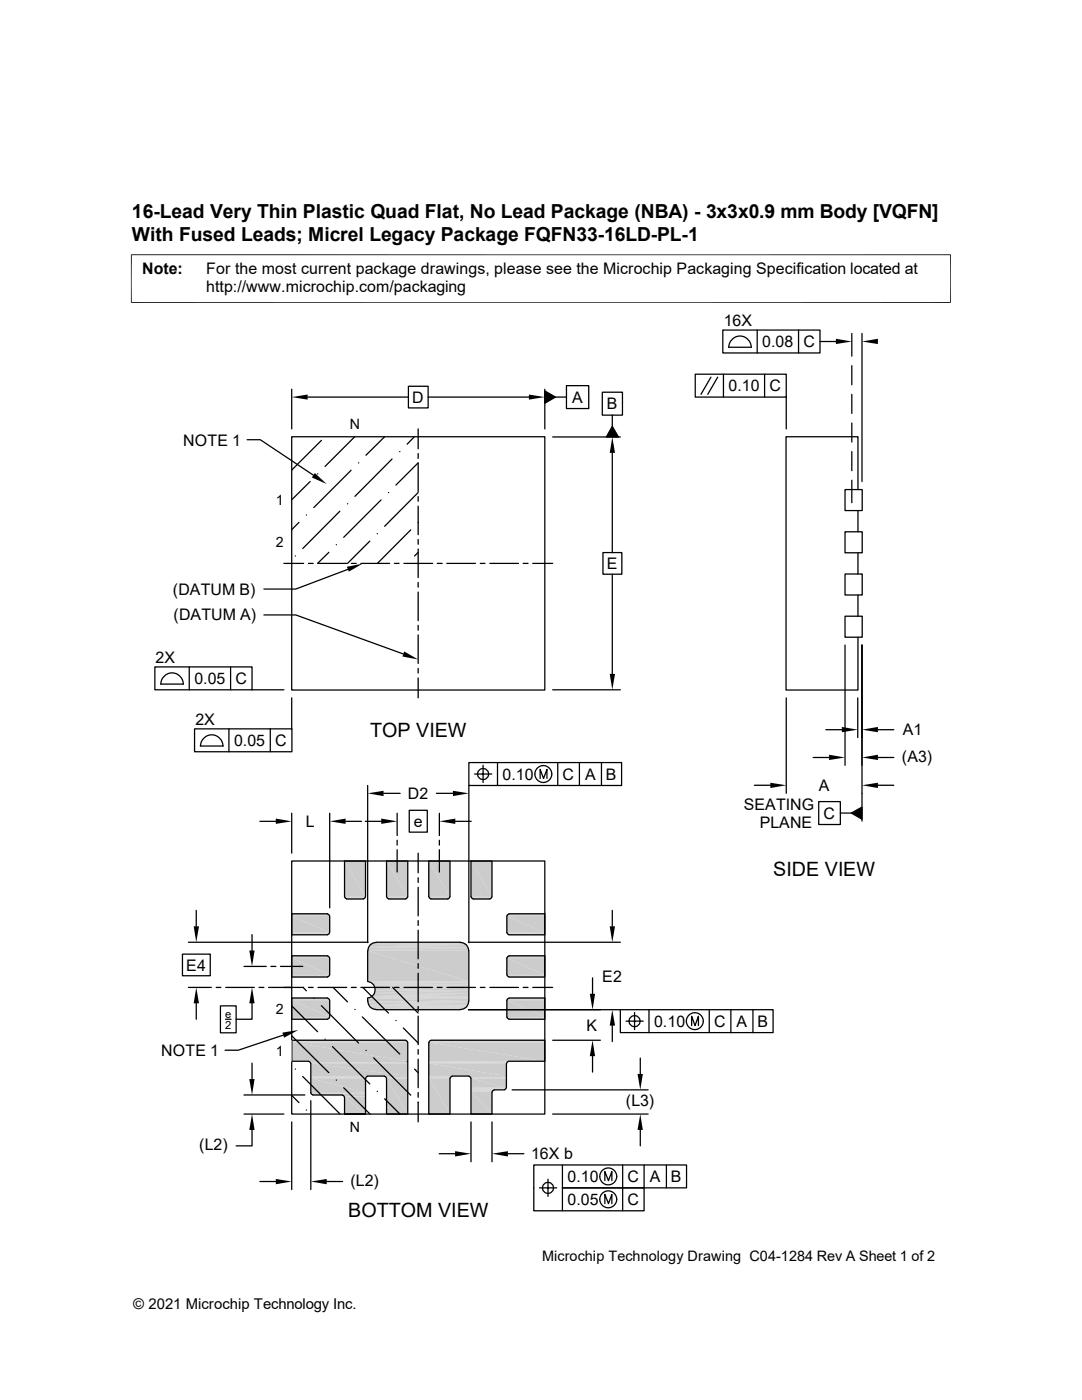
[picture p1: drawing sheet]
<svg xmlns="http://www.w3.org/2000/svg" width="216mm" height="279mm" viewBox="0 0 216 279" stroke-linecap="round" stroke-linejoin="round" font-family="sans-serif">
<g fill="none" stroke="#000" stroke-width=".25">
<path d="M58.2 87.2h50.5v50.5h-50.5zM61.9 96.1l-3.7 3.6M63.4 94.6h.1M64.1 87.9l-5.9 5.9M70.1 93.9l-7.5 7.4M70.8 87.2l-5.9 5.9M71.5 92.4h.1M76 99.8l-7.4 7.4M76.8 87.2l-3.8 3.6M77.5 98.3h.1M78.2 91.6l-7.4 7.5M79.8 90.1h.1"/>
<path d="M82.7 87.2l-1.5 1.4M83.4 92.4l-4.4 4.4M83.4 98.3l-6.6 6.7M168.6 97.7h3.4v4.2h-3.4zM171.2 97.7v-10.5h-14.4v50.5h14.4v-10.5M58.9 111h.1M59.6 104.3l-1.4 1.4M61.1 102.8h.1M65.6 110.2l-2.2 2.2M67.1 108.7h.1M67.8 102l-7.4 7.5M69.3 100.5h.1"/>
<path d="M73.8 108l-4.5 4.4M75.3 106.5h.1M82 105.7l-6.7 6.7M83.4 104.3h.1M83.4 110.2l-.7 .8M168.6 114.6h3.4v4.1h-3.4zM168.6 106.1h3.4v4.2h-3.4zM171.2 101.9v4.2M171.2 110.3v4.3M171.2 118.7v4.3M168.6 123h3.4v4.2h-3.4z"/>
</g>
<g fill="#ccc">
<path d="M94 171.8l4.2 7.2h-4.2z"/>
<path d="M94 171.8h4.2v7.2z"/>
<path d="M85.6 171.8l4.2 7.2h-4.2z"/>
<path d="M85.6 171.8h4.2v7.2z"/>
<path d="M77.1 171.8l4.3 7.2h-4.3z"/>
<path d="M77.1 171.8h4.3v7.2z"/>
<path d="M68.7 171.8l4.2 7.2h-4.2z"/>
<path d="M68.7 171.8h4.2v7.2z"/>
</g>
<g fill="none" stroke="#ccc" stroke-width=".2">
<path d="M68.7 179h4.2M68.7 179.1h4.2M68.7 179.2h4.2M68.8 179.2h4.1M68.8 179.3h4.1M68.9 179.3h3.9M69 179.4h3.7M77.1 179h4.3M77.2 179.1h4.2M77.2 179.2h4.1M77.3 179.3h3.9M77.3 179.4h3.9"/>
<path d="M85.6 179h4.2M85.6 179.1h4.1M85.6 179.2h4.1M85.7 179.3h3.9M85.8 179.4h3.8M89.7 179.3h-4M89.7 179.2h-4.1M94 179h4.2M94 179.1h4.2M94 179.2h4.2M94 179.2h4.1M94.1 179.3h4"/>
<path d="M94.1 179.3h3.9M94.2 179.4h3.8M58.2 182.4h7.4M58.2 182.5h7.5M58.2 182.6h7.5M58.2 182.7h7.6M58.2 182.8h7.6M101.1 182.7h7.6M101.1 182.8h7.6M101.2 182.5h7.5M101.2 182.6h7.5M101.3 182.4h7.4"/>
</g>
<g fill="#ccc">
<path d="M101.1 182.8l7.6 3.3h-7.6z"/>
<path d="M101.1 182.8h7.6v3.3z"/>
<path d="M58.2 182.8l7.6 3.3h-7.6z"/>
<path d="M58.2 182.8h7.6v3.3z"/>
</g>
<g fill="none" stroke="#ccc" stroke-width=".2">
<path d="M58.2 186.2h7.6M58.2 186.3h7.6M58.2 186.4h7.5M58.2 186.5h7.5M58.2 186.6h7.2M58.2 190.8h7.2M58.2 190.8h7.4M58.2 190.9h7.4M58.2 190.9h7.5M58.2 191h7.5M58.2 191.1h7.6M58.2 191.2h7.6"/>
<path d="M65.6 186.5h-7.4M74.1 188.3h18.7M74.4 188.1h18.1M74.7 188.1h17.5M101.1 186.2h7.6M101.1 191.1h7.6M101.1 191.2h7.6M101.2 186.3h7.5M101.2 186.4h7.5M101.2 190.9h7.5M101.2 191h7.5M101.3 186.5h7.4"/>
<path d="M101.3 190.9h7.4M101.3 190.8h7.4M101.5 186.6h7.2M101.5 190.8h7.2"/>
</g>
<path d="M73.9 188.4h19.1" fill="none" stroke="#ccc" stroke-width=".21"/>
<path d="M73.5 188.9h19.9M73.7 188.7h19.6" fill="none" stroke="#ccc" stroke-width=".25"/>
<path d="M73.4 189.6h20.2M73.4 189.2h20.1" fill="none" stroke="#ccc" stroke-width=".34"/>
<g fill="#ccc">
<path d="M101.1 191.2l7.6 3.4h-7.6z"/>
<path d="M101.1 191.2h7.6v3.4z"/>
<path d="M58.2 191.2l7.6 3.4h-7.6z"/>
<path d="M58.2 191.2h7.6v3.4z"/>
</g>
<path d="M58.2 194.6h7.6M58.2 194.7h7.6M58.2 194.8h7.5M58.2 194.9h7.5M58.2 195h7.2M65.6 194.9l-7.4 .1M101.1 194.6h7.6M101.1 194.7h7.6M101.2 194.7h7.5M101.2 194.8h7.5M101.3 194.9h7.4M101.5 195h7.2" fill="none" stroke="#ccc" stroke-width=".2"/>
<g fill="#ccc">
<path d="M73.4 189.7l20.2 6.1h-20.2z"/>
<path d="M73.4 189.7h20.2v6.1z"/>
</g>
<g fill="none" stroke="#ccc" stroke-width=".2">
<path d="M58.2 199.2h7.3M58.2 199.2h7.4M58.2 199.3h7.4M58.2 199.3h7.5M58.2 199.4h7.5M58.2 199.5h7.6M58.2 199.6h7.6M73.4 195.9h20.2M73.4 199.2h20.2M73.7 196h19.9M73.7 199.1h19.9M74 196.1h19.6"/>
<path d="M74 198.9h19.6M101.1 199.5h7.6M101.1 199.6h7.6M101.2 199.4h7.5M101.2 199.3h7.5M101.3 199.3h7.4M101.3 199.2h7.4M101.4 199.2h7.3"/>
</g>
<path d="M74.3 196.3h19.3M74.3 198.7h19.3M74.5 196.6h19.1M74.5 198.5h19.1" fill="none" stroke="#ccc" stroke-width=".25"/>
<path d="M74.7 196.9h18.9M74.8 197.8h18.8" fill="none" stroke="#ccc" stroke-width=".3"/>
<path d="M74.7 198.2h18.9M74.8 197.2h18.8M74.8 197.5h18.8" fill="none" stroke="#ccc" stroke-width=".34"/>
<g fill="#ccc">
<path d="M73.4 199.2l20.2 .6h-20.2z"/>
<path d="M73.4 199.2h20.2v.6z"/>
</g>
<path d="M73.4 200h20.2M73.4 200.3h20.1" fill="none" stroke="#ccc" stroke-width=".3"/>
<path d="M73.4 200.5h20.1M73.6 200.8h19.7" fill="none" stroke="#ccc" stroke-width=".25"/>
<path d="M73.7 201h19.5" fill="none" stroke="#ccc" stroke-width=".21"/>
<path d="M74 201.2h19M74.2 201.4h18.5M74.5 201.4h18M74.8 201.5h17.4" fill="none" stroke="#ccc" stroke-width=".2"/>
<g fill="#ccc">
<path d="M101.1 199.6l7.6 3.4h-7.6z"/>
<path d="M101.1 199.6h7.6v3.4z"/>
<path d="M58.2 199.6l7.6 3.4h-7.6z"/>
<path d="M58.2 199.6h7.6v3.4z"/>
</g>
<g fill="none" stroke="#ccc" stroke-width=".2">
<path d="M58.2 203h7.6M58.2 203.1h7.6M58.2 203.2h7.5M58.2 203.3h7.5M58.2 207.6h22.9M58.2 207.6l23 .1M58.2 207.7h23M58.2 207.8h23.1M58.2 207.9h23.1M58.2 207.9h23.2M58.2 208h23.2M65.5 203.4h-7.3"/>
<path d="M65.6 203.3h-7.4M85.6 207.9h23.1M85.6 208h23.1M85.6 207.8h23.1M85.7 207.7h23M85.9 207.6h22.8M101.1 203h7.6M101.1 203.1h7.6M101.2 203.2h7.5M101.2 203.3h7.5M101.3 203.3h7.4M101.4 203.4h7.3"/>
</g>
<g fill="#ccc">
<path d="M85.6 208l23.1 3.8h-23.1z"/>
<path d="M85.6 208h23.1v3.8z"/>
<path d="M58.2 208l23.2 3.8h-23.2z"/>
<path d="M58.2 208h23.2v3.8z"/>
</g>
<path d="M61.6 211.8h19.8M61.8 211.9h19.6M61.9 212h19.5M62 212.1h19.4M62 212.2h19.4M85.6 211.8h15.9M85.6 211.9h15.7M85.6 211.9h15.6M85.6 212h15.5M85.6 212.1h15.5M85.6 212.2h15.4M101.4 211.8l-15.8 .1" fill="none" stroke="#ccc" stroke-width=".2"/>
<g fill="#ccc">
<path d="M85.6 212.2l15.4 2.6h-15.4z"/>
<path d="M85.6 212.2h15.4v2.6z"/>
<path d="M62 212.2l19.4 2.6h-19.4z"/>
<path d="M62 212.2h19.4v2.6z"/>
</g>
<g fill="none" stroke="#ccc" stroke-width=".2">
<path d="M62 214.8h11.4M62 214.9h11.1M62 214.9h11M62 215h11M62 215.1h11M62 215.1h10.9M73.3 214.8h-11.3M76.7 214.8h4.7M76.8 214.8h4.6M77 214.9h4.4M77.1 215h4.3M77.1 215.1h4.3"/>
<path d="M85.6 214.8h4.6M85.6 214.9h4.3M85.6 215h4.2M85.6 215.1h4.2M90.1 214.8h-4.5M93.6 214.8h7.4M93.8 214.9h7.2M93.9 214.9h7.1M93.9 215h7.1M93.9 215.1h7.1M94 215.1h7"/>
</g>
<g fill="#ccc">
<path d="M94 215.2l7 1.9h-7z"/>
<path d="M94 215.2h7v1.9z"/>
</g>
<g fill="none" stroke="#ccc" stroke-width=".2">
<path d="M94 217.1h7M94 217.2h7M94 217.3h7M94 217.4h7M94 217.6h4.4M94 217.6h4.3M94 217.7h4.3M94 217.8h4.3M94 217.8h4.2M94 217.9h4.2M98.6 217.5l-4.6 .1M100.8 217.5h-6.8"/>
<path d="M100.9 217.4l-6.9 .1"/>
</g>
<g fill="#ccc">
<path d="M62 215.2l10.9 2.9h-10.9z"/>
<path d="M62 215.2h10.9v2.9z"/>
</g>
<path d="M62 218.1h10.9M62 218.2h10.9M62 218.3h10.9M62.1 218.3h10.8M62.1 218.4h10.8M62.1 218.5h10.8M62.2 218.5h10.7M62.4 218.5h10.5M68.5 218.6h4.4M68.6 218.7h4.3M68.7 218.8h4.2M68.7 218.9h4.2" fill="none" stroke="#ccc" stroke-width=".2"/>
<g fill="#ccc">
<path d="M94 217.9l4.2 4.4h-4.2z"/>
<path d="M94 217.9h4.2v4.4z"/>
<path d="M85.6 215.2l4.2 7.1h-4.2z"/>
<path d="M85.6 215.2h4.2v7.1z"/>
<path d="M77.1 215.2l4.3 7.1h-4.3z"/>
<path d="M77.1 215.2h4.3v7.1z"/>
<path d="M68.7 218.9l4.2 3.4h-4.2z"/>
<path d="M68.7 218.9h4.2v3.4z"/>
</g>
<g fill="none" stroke="#000" stroke-width=".25">
<path d="M58.2 77.7v7.9M61.4 79.2h20.1M81.5 77.1h3.9v4.3h-3.9zM85.4 79.2h20.1M108.7 78l2.1 1.2-2.1 1.3zM108.7 77.7v7.9M110.8 79.2h2.2M113 77h4.5v4.5h-4.5zM120.2 78.3h4v4.5h-4zM138.7 74.7h18.2v4.5h-18.2zM141.9 75.3l-2 3.4M143.2 75.3l-2 3.4"/>
<path d="M144.2 65.9h19.4v4.5h-19.4zM144.4 74.7v4.5M145.4 69.3h4.5M145.4 69.3a2.24 2.24 0 0 1 2.3-2.2 2.24 2.24 0 0 1 2.2 2.2M151.1 65.9v4.5M152.6 74.7v4.5M156.9 79.2v6.4M159.3 65.9v4.5M163.6 68.2h3.2M170 66.5v4.6M170 73v3.8M170 78.7v3.8"/>
<path d="M172 66.5v29.6M49.3 87.8h2.6l10.6 7M83.4 85.6v4M83.4 90.5v1M83.4 92.4v5.7M83.4 99.1v.9M110.3 87.2h13.5M122.2 85.1l1.2 2.1h-2.4zM122.2 82.8v2.3M122.2 90.4v19.9M170 84.4v3.8M170 90.1v3.8"/>
<path d="M170 95.8v4.5M56.6 112.4h4M61.6 112.4h.9M63.5 112.4h5.7M69.4 113.6l-10.4 4h-6.3M70.1 112.4h1M72 112.4h5.7M78.7 112.4h.9M80.6 112.4h5.7M83.4 101v5.7M83.4 107.7v.9M83.4 109.6v5.7"/>
<path d="M83.4 116.2v1M83.4 118.2v5.7M87.2 112.4h1M89.2 112.4h5.7M95.8 112.4h1M97.7 112.4h5.8M104.4 112.4h1M106.3 112.4h4M120.3 110.3h3.8v4.3h-3.8zM122.2 114.6v19.9M30.9 133.1h19.4v4.6h-19.4zM32 136.5h4.6"/>
<path d="M32.1 136.5a2.24 2.24 0 0 1 2.2-2.2 2.24 2.24 0 0 1 2.3 2.2M37.8 133.1v4.6M46 133.1v4.6M50.3 137.7h6.3M52.7 122.7h6.3l21.5 7.8M58.2 139.3v6.2M83.4 124.8v1M83.4 126.7v5.7M83.4 133.4v.9M83.4 135.3v4M110.3 137.7h13.5M156.9 139.3v19"/>
<path d="M168.6 128.7v24M171.2 139.3v7.9M172 128.7v35.2M38.8 145.5h19.5v4.5h-19.5zM40 148.9h4.5M40 148.9a2.24 2.24 0 0 1 2.2-2.3 2.24 2.24 0 0 1 2.3 2.3M45.7 145.5v4.5M53.9 145.5v4.5M73.4 156.8v31.3M76.5 158.3h3.3M87.1 158.3h3.3M93.6 152.2h30.4v4.6h-30.4z"/>
<path d="M93.6 156.8v31.3M94.7 154.5h3.4M96.4 152.7v3.5M99.3 152.2v4.6M107.8 155.4v-1.9l.7 1.9 .6-1.9v1.9M111.3 152.2v4.6M115.6 152.2v4.6M120 152.2v4.6M150.5 156.7h3.2M162.3 151.2h3.1M163.4 160h4.3v4.5h-4.3zM164.8 145.6h3.2"/>
<path d="M175.2 145.6h3.2M175.2 151.2h3.2M175.2 156.7h3.2M51.9 163.9h3.1M58.2 171.8h50.5v50.5h-50.5zM58.2 162.3v8M65.8 162.3v18.9M68.7 179v-7.2h4.2v7.2M68.8 179l.4 .4h3.3l.4-.4M69 163.9h3.1M72.9 163.9h3.2M77.1 179v-7.2h4.3v7.2"/>
<path d="M77.2 179l.4 .4h3.3l.4-.4M79.2 162.3v4.5M79.2 167.7v1M79.2 169.6v4.4M81.7 161.7h3.6v4.4h-3.6zM83.4 170.3v3.9M83.4 175.2v.9M83.4 177.1v5.7M85.6 179v-7.2h4.2v7.2M85.6 179l.4 .4h3.4l.3-.4M87.7 162.3v4.5M87.7 167.7v1"/>
<path d="M87.7 169.6v4.4M90.8 163.9h3.2M94 179v-7.2h4.2v7.2M94 179l.4 .4h3.3l.4-.4M167.7 162.3h2.2M169.9 162.3l2.1-1.2v2.4zM36.4 190.4h5.6v4.3h-5.6zM37.6 188h35.8M37.6 197.1h4.6M39.2 181.7v3.2M43.1 197.1h1M45 197.1h5.8"/>
<path d="M48.7 192.9h4.4M50.3 186.5v3.2M51.7 197.1h1M53.6 197.1h7M54.1 192.9h.9M56 192.9h4.4M60.5 197.1l.6 .6M61.6 197.1h.9M62.6 199.2h.1M63.5 197.1h5.7M65.4 182.4l.3 .4M65.4 182.4h-7.2v4.2h7.2"/>
<path d="M65.4 190.8l.3 .4M65.4 190.8h-7.2v4.2h7.2M65.4 199.2l.3 .4M65.4 199.2h-7.2v4.2h7.2M65.7 186.1l-.3 .4M65.7 194.6l-.3 .3M65.8 182.8v3.3M65.8 191.2v3.4M65.8 199.6v3.4M66.5 197.1l2.8 2.8M70.1 197.1h1M72 197.1h5.7"/>
<path d="M72.4 197.1l5.1 5.1M73.4 195.9a1.66 1.66 0 0 1 1.4 1.6 1.66 1.66 0 0 1-1.4 1.7M73.4 189.7v6.1M73.4 199.2v.6M73.4 189.7a1.66 1.66 0 0 1 1.7-1.7l16.8 .1a1.66 1.66 0 0 1 1.7 1.6l-.1 10.1a1.66 1.66 0 0 1-1.6 1.7h-16.8a1.59 1.59 0 0 1-1.7-1.7M78.4 197.1l5 5.1M78.7 197.1h.9M80.6 197.1h5.7M83.4 183.7v1M83.4 185.6v5.7M83.4 192.3v1M83.4 194.2v5.7"/>
<path d="M87.2 197.1h1M89.2 197.1h5.7M93.5 188h30.3M95.8 197.1h1M97.7 197.1h5.8M101.1 182.8v3.3M101.1 191.2v3.4M101.1 199.6v3.4M101.2 194.6l.4 .3M101.2 186.1l.4 .4M101.6 199.2l-.4 .4M101.6 199.2h7.1v4.2h-7.1"/>
<path d="M101.6 190.8l-.4 .4M101.6 190.8h7.1v4.2h-7.1M101.6 182.4l-.4 .4M101.6 182.4h7.1v4.2h-7.1M104.4 197.1h1M106.3 197.1h4M118.2 195.2v3.1M122.2 181.7v3.2M39.2 200.2v3.2M44 200.7h3.1v5.4h-3.1zM45 203.4h1.1M48.7 218.5h12.1"/>
<path d="M50.3 200.2v3.2h-3.2M50.3 212.2v3.1M56.5 206.6l-9 3h-2.6M58.2 218.6l1.4 1.4M58.2 206.7l7.4 7.4M58.2 200.7l5.2 5.2M58.9 213.4h.1M60.4 214.8l7.4 7.5M61.6 211.8l.4 .4M62 212.2v5.9l.4 .4M62 219.7v17.7M62.4 218.5l5.9 .1 .4 .3"/>
<path d="M64.1 200.7l7.4 7.5M64.9 207.4h.1M65.7 203l-.3 .4M66.3 208.9l7.5 7.4M67.1 215.6h.1M68.6 217.1l5.2 5.2M70.8 201.5h.1M72.3 202.9l7.5 7.5M72.9 215.2v7.1h-4.2v-3.4M73 209.6h.1M73.4 214.8l-.4 .4M73.4 214.8h3.3"/>
<path d="M74.5 211.1l7.5 7.5M75.3 217.8h.1M76.7 214.8l.4 .4M76.8 219.3l3 3M79 203.7h.1M80.5 205.1l2.9 3.1M80.9 207.6h-22.7v4.2h3.4M80.9 207.6l.4 .4M81.2 211.9h.1M81.4 208v14.3h-4.3v-7.1M82.7 213.4l.7 .7M83.4 200.9v.9"/>
<path d="M83.4 202.8v5.7M83.4 209.5v.9M83.4 211.4v5.7M83.4 218v1M83.4 219.9v4M85.6 208v14.3h4.2v-7.1M86 207.6h22.7v4.2h-7.2M86 207.6l-.4 .4M90.2 214.8l-.4 .4M90.2 214.8h3.4M93.5 201.5h30.3M93.6 214.8l.3 .4"/>
<path d="M94 215.2v7.1h4.2v-4.4M98.6 217.6l-.4 .3M98.6 217.5h2M101 217.1l-.4 .4M101 212.2v4.9M101.2 203l.4 .4M101.5 211.8l-.4 .4M102.2 217.5h27.1M110.3 207.6h9.5M118.2 210.8v3.2M122.2 204.7v3.2M123.8 201.5h30.5v4.6h-30.5z"/>
<path d="M124.9 203.8h3.5M126.6 202.1v3.4M127.8 211.2v3.1M129.5 201.5v4.6M138 204.7v-1.9l.7 1.9 .7-1.9v1.9M141.5 201.5v4.6M145.8 201.5v4.6M150.2 201.5v4.6M48.7 222.3h7.9M50.3 225.5v3.2h-3.2M51.9 235.8h3.1M58.2 223.9v13.5"/>
<path d="M61.1 221.5h.1M65.2 235.8h3.2M68.7 222.3h4.2M83.4 220h.1M87.6 230.3h3.2M94 223.9v8M98.2 223.9v8M101.3 230.3h3.2M107.7 237.1h3.4M109.3 235.3v3.5M110.3 222.3h19M112.2 232.5v4.6h16.3v4.5h-22v-9.1h30.5v4.6h-24.8v4.5"/>
<path d="M120.7 235.6v-1.8l.7 1.8 .7-1.8v1.8M124.2 232.5v9.1M127.8 225.5v3.2M128.5 232.5v4.6M133 232.5v4.6M120.7 240.2v-1.8l.7 1.8 .7-1.8v1.8"/>
<circle cx="96.4" cy="154.5" r="1.11"/>
<circle cx="108.4" cy="154.5" r="1.69"/>
<circle cx="126.6" cy="203.8" r="1.11"/>
<circle cx="138.6" cy="203.8" r="1.69"/>
<circle cx="109.3" cy="237.1" r="1.11"/>
<circle cx="121.4" cy="239.4" r="1.69"/>
<circle cx="121.4" cy="234.8" r="1.69"/>
</g>
<path d="M58.2 207.6v4.2" fill="none" stroke="#ccc" stroke-width=".2"/>
<g fill="#000">
<path d="M58.2 79.2l3.2-.5v1.1zM105.5 78.7l3.2 .5-3.2 .6zM166.8 67.6l3.2 .6-3.2 .5zM172 68.2l3.2-.6v1.1zM62.8 94.4l2.4 2.2-3-1.3zM108.7 78l2.1 1.2-2.1 1.3zM122.2 87.2l.5 3.2h-1zM122.2 85.1l1.2 2.1h-2.4zM69.2 113.1l3.2-.6-2.8 1.6zM80.6 130l2.8 1.6-3.1-.6zM121.7 134.5h1l-.5 3.2zM73.4 158.3l3.1-.5v1.1z"/>
<path d="M90.4 157.8l3.2 .5-3.2 .6zM153.7 156.2l3.2 .5-3.2 .6zM165.4 150.6l3.2 .6-3.2 .5zM168 145.1l3.2 .5-3.2 .5zM172 145.6l3.2-.5v1zM172 151.2l3.2-.6v1.1zM172 156.7l3.2-.5v1.1zM55 163.4l3.2 .5-3.2 .5zM65.8 163.9l3.2-.5v1zM76.1 163.4l3.1 .5-3.1 .5zM87.7 163.9l3.1-.5v1zM169.9 162.3l2.1-1.2v2.4z"/>
<path d="M38.7 184.9h1l-.5 3.1zM49.7 189.7h1.1l-.5 3.2zM117.7 198.3h1l-.5 3.2zM121.7 184.9h1l-.5 3.1zM39.2 197.1l.5 3.1h-1zM50.3 197.1l.5 3.1h-1.1zM49.7 215.3h1.1l-.5 3.2zM56.3 206.1l3.2-.5-2.8 1.5zM118.2 207.6l.5 3.2h-1zM122.2 201.5l.5 3.2h-1zM127.2 214.3h1.1l-.5 3.2zM50.3 222.3l.5 3.2h-1.1z"/>
<path d="M55 235.3l3.2 .5-3.2 .5zM62 235.8l3.2-.5v1zM90.8 229.7l3.2 .6-3.2 .5zM98.2 230.3l3.1-.6v1.1zM127.8 222.3l.5 3.2h-1.1z"/>
</g>
<path d="M26.1 50.8h163.6M26.2 50.8v9.7M189.7 50.8v9.7M26.1 60.4h163.6" fill="none" stroke="#000" stroke-width=".2"/>
<g font-size="3.9">
<text x="26.3" y="43.5">16-Lead Very Thin Plastic Quad Flat, No Lead Package (NBA) - 3x3x0.9 mm Body [VQFN]</text>
<text x="26.3" y="48">With Fused Leads; Micrel Legacy Package FQFN33-16LD-PL-1</text>
<text x="73.8" y="147">TOP VIEW</text>
<text x="154.3" y="174.8">SIDE VIEW</text>
<text x="69.5" y="242.8">BOTTOM VIEW</text>
</g>
<g font-size="3.2">
<text x="28.4" y="54.6">Note:</text>
<text x="41.1" y="54.6">For the most current package drawings, please see the Microchip Packaging Specification located at</text>
<text x="41.1" y="58.3">http://www.microchip.com/packaging</text>
<text x="144.4" y="65.1">16X</text>
<text x="152.1" y="69.3">0.08</text>
<text x="160.3" y="69.3">C</text>
<text x="82.3" y="80.4">D</text>
<text x="114.2" y="80.4">A</text>
<text x="121.1" y="81.7">B</text>
<text x="145.4" y="78.1">0.10</text>
<text x="153.5" y="78.1">C</text>
<text x="36.6" y="88.9">NOTE 1</text>
<text x="121.1" y="113.6">E</text>
<text x="34.5" y="118.7">(DATUM B)</text>
<text x="34.6" y="123.8">(DATUM A)</text>
<text x="31" y="132.3">2X</text>
<text x="38.8" y="136.5">0.05</text>
<text x="47" y="136.5">C</text>
<text x="39" y="144.7">2X</text>
<text x="46.7" y="148.9">0.05</text>
<text x="54.9" y="148.9">C</text>
<text x="180.1" y="146.8">A1</text>
<text x="100.3" y="155.6">0.10</text>
<text x="112.3" y="155.6">C</text>
<text x="116.8" y="155.6">A</text>
<text x="120.9" y="155.6">B</text>
<text x="180" y="152">(A3)</text>
<text x="81.4" y="159.5">D2</text>
<text x="148.4" y="161.6">SEATING</text>
<text x="163.4" y="157.9">A</text>
<text x="61" y="165.1">L</text>
<text x="82.6" y="165">e</text>
<text x="151.6" y="165.3">PLANE</text>
<text x="164.3" y="163.4">C</text>
<text x="37.2" y="193.7">E4</text>
<text x="120.2" y="195.9">E2</text>
<text x="117.1" y="205.7">K</text>
<text x="130.5" y="204.9">0.10</text>
<text x="142.5" y="204.9">C</text>
<text x="147" y="204.9">A</text>
<text x="151.1" y="204.9">B</text>
<text x="32.2" y="210.7">NOTE 1</text>
<text x="124.9" y="220.7">(L3)</text>
<text x="39.8" y="229.5">(L2)</text>
<text x="106" y="231.4">16X b</text>
<text x="69.9" y="236.6">(L2)</text>
<text x="113.2" y="235.9">0.10</text>
<text x="125.2" y="235.9">C</text>
<text x="129.7" y="235.9">A</text>
<text x="133.9" y="235.9">B</text>
<text x="113.2" y="240.5">0.05</text>
<text x="125.2" y="240.5">C</text>
</g>
<text font-size="3" x="26.6" y="261.3">© 2021 Microchip Technology Inc.</text>
<text font-size="2.9" x="108.2" y="251.6">Microchip Technology Drawing C04-1284 Rev A Sheet 1 of 2</text>
<g font-size="2.8">
<text x="69.8" y="85.6">N</text>
<text x="55" y="100.8">1</text>
<text x="55" y="109.3">2</text>
<text x="55" y="202.3">2</text>
<text x="55" y="210.7">1</text>
<text x="69.8" y="225.9">N</text>
</g>
<g font-size="2.2">
<text x="45" y="203.2">e</text>
<text x="45" y="205.3">2</text>
</g>
</svg>
